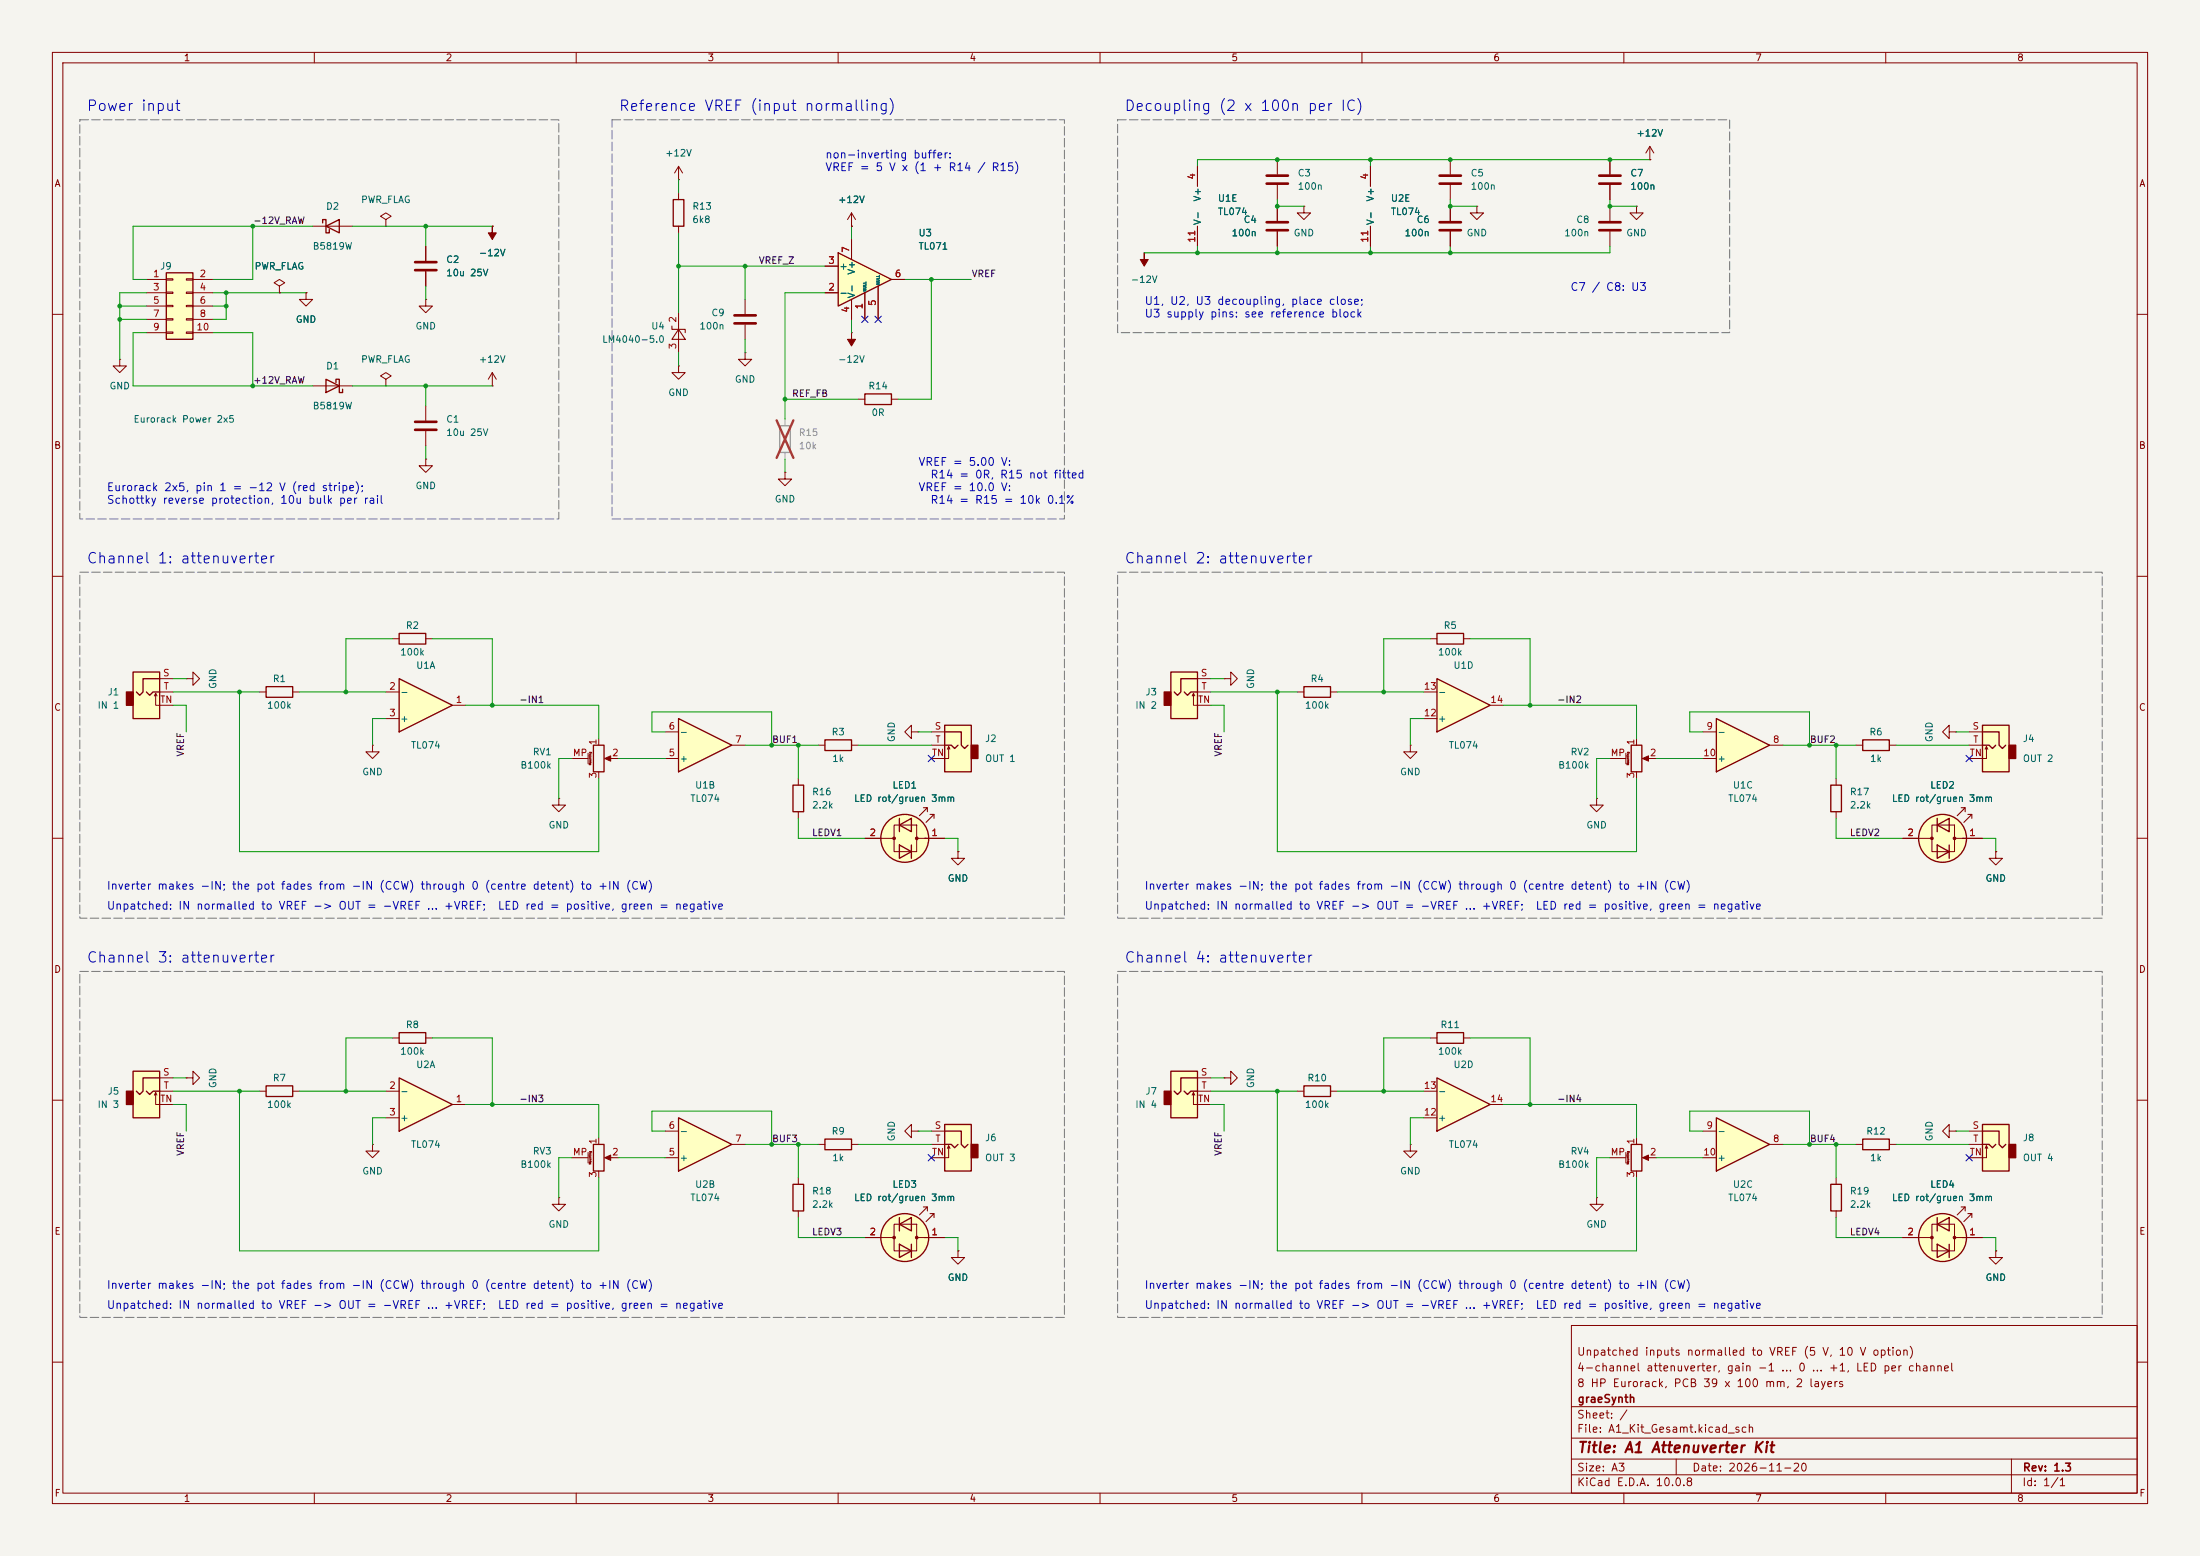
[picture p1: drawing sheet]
<svg xmlns="http://www.w3.org/2000/svg" width="420mm" height="297mm" viewBox="0 0 420 297" stroke-linecap="round" stroke-linejoin="round" font-family="sans-serif">
<path d="M0 0h420v297h-420z" fill="#f5f4ef" stroke="#f5f4ef" stroke-width=".19"/>
<g fill="none" stroke="#840000" stroke-width=".19">
<path d="M10 10h400v277h-400zM12 12h396v273h-396zM60 10v2M110 10v2M160 10v2M210 10v2M260 10v2M310 10v2M360 10v2M10 60h2M408 60h2M10 110h2"/>
<path d="M408 110h2M10 160h2M408 160h2M10 210h2M408 210h2M300 253h108v32h-108zM10 260h2M300 278.5h108M300 274.5h108M300 268.5h108M320 278.5v3M384 278.5v6.5"/>
<path d="M408 260h2M60 285v2M110 285v2M160 285v2M210 285v2M260 285v2M300 281.5h108M310 285v2M360 285v2"/>
</g>
<path d="M129.5 137.2l10.2 5-10.2 5.1z" fill="#ffffc2"/>
<path d="M128.5 38.1h2.1v5.1h-2.1zM129.5 137.2l10.2 5-10.2 5.1z" fill="none" stroke="#840000" stroke-width=".25"/>
<g fill="none" stroke="#840000" stroke-width=".19">
<path d="M129.5 34.3h.1M129.5 31.8v2.5M129.5 36.8v1.3M129.5 31.8l-.7 1.2M129.5 31.8l.8 1.2M129.5 43.2v1.3M142.2 67.3v1.3h1.3l-1.3 1.3-1.2-1.3h1.2M142.2 67.3h.1M127 139.7h2.5M127 144.8h2.5M139.7 142.2h2.5M269.2 218.4v1.3h1.3l-1.3 1.3-1.2-1.3h1.2"/>
<path d="M269.2 218.4h.1"/>
</g>
<path d="M274.3 205.7l10.2 5.1-10.2 5.1z" fill="#ffffc2"/>
<path d="M113.3 142.2h2v5.1h-2zM157.5 217.4h5.1v2.1h-5.1zM274.3 205.7l10.2 5.1-10.2 5.1zM311.4 218.4h2v5.1h-2zM151.4 226.1h2v5h-2z" fill="none" stroke="#840000" stroke-width=".25"/>
<g fill="none" stroke="#840000" stroke-width=".19">
<path d="M243.8 39.4v2.8M248.9 39.4v1.2h1.3l-1.3 1.3-1.3-1.3h1.3M248.9 39.4h.1M243.8 44.2v2.8M35.6 129.5h1.2v-1.2l1.3 1.2-1.3 1.3v-1.3M35.6 129.5h.1M233.7 129.5h1.2v-1.2l1.3 1.2-1.3 1.3v-1.3M233.7 129.5h.1M106.7 152.4v1.3h1.2l-1.2 1.2-1.3-1.2h1.3M106.7 152.4h.1M109.2 144.8h3.1M112.3 143.8v2"/>
<path d="M114.3 141v1.2M114.3 147.3v1.3M115.8 144.8h2.3M156.2 218.4h1.3M162.6 218.4h1.2M271.8 213.4h2.5M271.8 208.3h2.5M284.5 210.8h2.5M310.4 220v2M312.4 217.2v1.2M152.4 224.8v1.3M152.4 231.1v1.3"/>
<path d="M182.9 238.8v1.2h1.2l-1.2 1.3-1.3-1.3h1.3M182.9 238.8h.1M307.3 221h3.1M312.4 223.5v1.3M313.9 221h2.3"/>
</g>
<path d="M241.8 42.4h4.1M241.8 43.9h4.1" fill="none" stroke="#840000" stroke-width=".51"/>
<g fill="#840000" stroke="#840000" stroke-width=".19">
<path d="M115.4 144.8l1.2-.5v1z"/>
<path d="M313.6 221l1.1-.5v1z"/>
</g>
<path d="M25.4 128.3h5.1v8.9h-5.1z" fill="#ffffc2"/>
<path d="M24.1 132.1h1.3v2.5h-1.3z" fill="#840000" stroke="#840000" stroke-width=".25"/>
<path d="M25.4 128.3h5.1v8.9h-5.1zM27.9 132.1l.7 .6 .6-.6h1.3M30.5 129.5h-3.2v2.6l-.6 .6-.7-.6M157.5 141.2h5.1v2.1h-5.1z" fill="none" stroke="#840000" stroke-width=".25"/>
<path d="M29.5 132.8l.2-.5v2.3h3.3M29.7 132.3l.3 .5M30.5 129.5h2.5M30.5 132.1h2.5M174 139.7v-1.3l-1.3 1.3 1.3 1.3v-1.3h1.3M175.3 139.7h.1M156.2 142.2h1.3M162.6 142.2h1.2M304.8 152.4v1.3h1.3l-1.3 1.2-1.3-1.2h1.3M304.8 152.4h.1M304.8 228.6v1.3h1.3l-1.3 1.2-1.3-1.2h1.3M304.8 228.6h.1" fill="none" stroke="#840000" stroke-width=".19"/>
<path d="M327.7 213.4l10.1 5-10.1 5.1z" fill="#ffffc2"/>
<path d="M62.2 72.4l2.6 1.3-2.6 1.2zM64.1 73v-.6h.7v2.5h.6v-.6M327.7 213.4l10.1 5-10.1 5.1zM355.6 217.4h5.1v2.1h-5.1z" fill="none" stroke="#840000" stroke-width=".25"/>
<path d="M22.9 68.6v1.3h1.2l-1.2 1.2-1.3-1.2h1.3M22.9 68.6h.1M59.7 73.7h7.6M325.1 215.9h2.6M337.8 218.4h2.6M354.3 218.4h1.3M360.7 218.4h1.2M372.1 215.9v-1.3l-1.3 1.3 1.3 1.3v-1.3h1.3M373.4 215.9h.1M325.1 221h2.6" fill="none" stroke="#840000" stroke-width=".19"/>
<path d="M25.4 204.5h5.1v8.9h-5.1z" fill="#ffffc2"/>
<path d="M24.1 208.3h1.3v2.5h-1.3z" fill="#840000" stroke="#840000" stroke-width=".25"/>
<path d="M25.4 204.5h5.1v8.9h-5.1zM27.9 208.3l.7 .6 .6-.6h1.3M30.5 205.7h-3.2v2.6l-.6 .6-.7-.6" fill="none" stroke="#840000" stroke-width=".25"/>
<path d="M29.5 209l.2-.5v2.3h3.3M29.7 208.5l.3 .5M30.5 205.7h2.5M30.5 208.3h2.5" fill="none" stroke="#840000" stroke-width=".19"/>
<path d="M76.2 205.7l10.2 5.1-10.2 5.1z" fill="#ffffc2"/>
<path d="M76.2 197.1h5.1v2h-5.1zM76.2 205.7l10.2 5.1-10.2 5.1zM349.5 226.1h2v5h-2z" fill="none" stroke="#840000" stroke-width=".25"/>
<path d="M74.9 198.1h1.3M81.3 198.1h1.2M73.7 208.3h2.5M73.7 213.4h2.5M86.4 210.8h2.5M350.5 224.8v1.3M350.5 231.1v1.3" fill="none" stroke="#840000" stroke-width=".19"/>
<circle cx="172.7" cy="236.2" r="4.6" fill="#ffffc2"/>
<path d="M58.4 55.9v1.3h1.3l-1.3 1.2-1.3-1.2h1.3M58.4 55.9h.1M59.7 43.2h7.6M73.7 41.9l1-.6-1-.7-1.1 .7 1.1 .6v1.3M73.7 43.2h.1M81.3 47v2.8M81.3 51.8v2.8M94 43.2h.1M165.1 236.2h5.6M170.7 233.7h4.3v5.1h-4.3zM176.5 236.2h3.8" fill="none" stroke="#840000" stroke-width=".19"/>
<g fill="#840000" stroke="#840000" stroke-width=".19">
<path d="M175 236.2h1.8z"/>
<path d="M94 43.2v1.3h.7l-.7 1.2-.8-1.2h.8z"/>
<circle cx="170.7" cy="236.2" r=".25"/>
<circle cx="175" cy="236.2" r=".25"/>
</g>
<g fill="none" stroke="#840000" stroke-width=".25">
<path d="M61.6 42.5v-.6h.6v2.6h.7v-.7M62.2 43.2l2.6-1.3v2.6zM171.7 237.5l2.3 1.3-2.3 1.2zM171.7 233.7l2.3-1.3v2.5zM171.7 232.4v2.5M174 237.5v2.5"/>
<circle cx="172.7" cy="236.2" r="4.6"/>
</g>
<path d="M176.3 230.4h.7l-1.5 1.5M177 230.4v.7M177.5 231.6h.8l-1.5 1.6M178.3 231.6v.8" fill="none" stroke="#840000" stroke-width=".2"/>
<path d="M79.2 51.6h4.1M79.2 50h4.1" fill="none" stroke="#840000" stroke-width=".51"/>
<path d="M31.7 52.1h5.1v12.7h-5.1z" fill="#ffffc2"/>
<path d="M31.7 52.1h5.1v12.7h-5.1z" fill="none" stroke="#840000" stroke-width=".25"/>
<g fill="none" stroke="#840000" stroke-width=".19">
<path d="M281.9 39.4v1.2h1.3l-1.3 1.3-1.2-1.3h1.2M281.9 39.4h.1M27.9 53.3h3.8M27.9 55.9h3.8M27.9 58.4h3.8M31.7 53.2h1.3v.3h-1.3zM31.7 55.8h1.3v.2h-1.3zM31.7 58.3h1.3v.2h-1.3zM35.6 53.2h1.2v.3h-1.2zM35.6 55.8h1.2v.2h-1.2zM35.6 58.3h1.2v.2h-1.2zM36.8 53.3h3.8"/>
<path d="M36.8 55.9h3.8M36.8 58.4h3.8M53.3 54.6l1.1-.6-1.1-.7-1 .7 1 .6v1.3M53.3 55.9h.1M81.3 57.2v1.2h1.2l-1.2 1.3-1.3-1.3h1.3M81.3 57.2h.1M27.9 61h3.8M27.9 63.5h3.8M31.7 60.8h1.3v.3h-1.3zM31.7 63.4h1.3v.2h-1.3zM35.6 60.8h1.2v.3h-1.2zM35.6 63.4h1.2v.2h-1.2z"/>
<path d="M36.8 61h3.8M36.8 63.5h3.8M73.7 72.4l1-.6-1-.7-1.1 .7 1.1 .6v1.3M73.7 73.7h.1M81.3 77.5v2.8M94 73.7h.1M94 71.1l-.8 1.3M94 71.1l.7 1.3M94 71.1v2.6M81.3 87.6v1.3h1.2l-1.2 1.3-1.3-1.3h1.3M81.3 87.6h.1M81.3 82.3v2.8"/>
<path d="M269.2 142.2v1.3h1.3l-1.3 1.3-1.2-1.3h1.2M269.2 142.2h.1"/>
</g>
<path d="M79.2 80.5h4.1M79.2 82h4.1" fill="none" stroke="#840000" stroke-width=".51"/>
<path d="M180.3 138.4h5.1v8.9h-5.1z" fill="#ffffc2"/>
<path d="M185.4 142.2h1.3v2.6h-1.3z" fill="#840000" stroke="#840000" stroke-width=".25"/>
<path d="M180.3 138.4h5.1v8.9h-5.1zM180.3 139.7h3.2v2.5l.6 .7 .7-.7M180.3 142.2h1.3l.6 .7 .7-.7" fill="none" stroke="#840000" stroke-width=".25"/>
<path d="M276.9 30.5v2.8M276.9 35.3v2.8M276.9 39.4v2.8M312.4 39.4v1.2h1.3l-1.3 1.3-1.3-1.3h1.3M312.4 39.4h.1M276.9 44.2v2.8M177.8 139.7h2.5M177.8 142.2h2.5M181.1 142.5l-.3 .5M181.4 143l-.3-.5v2.3h-3.3" fill="none" stroke="#840000" stroke-width=".19"/>
<path d="M274.8 33.5h4.1M274.8 35.1h4.1M274.8 42.4h4.1M274.8 43.9h4.1" fill="none" stroke="#840000" stroke-width=".51"/>
<path d="M180.3 214.6h5.1v8.9h-5.1z" fill="#ffffc2"/>
<path d="M185.4 218.4h1.3v2.6h-1.3z" fill="#840000" stroke="#840000" stroke-width=".25"/>
<path d="M180.3 214.6h5.1v8.9h-5.1zM180.3 218.4h1.3l.6 .7 .7-.7M180.3 215.9h3.2v2.5l.6 .7 .7-.7" fill="none" stroke="#840000" stroke-width=".25"/>
<g fill="none" stroke="#840000" stroke-width=".19">
<path d="M307.3 30.5v2.8M307.3 35.3v2.8M315 30.5h.1M315 27.9l-.8 1.3M315 27.9l.7 1.3M315 27.9v2.6M182.9 162.6v1.2h1.2l-1.2 1.3-1.3-1.3h1.3M182.9 162.6h.1M174 215.9v-1.3l-1.3 1.3 1.3 1.3v-1.3h1.3M175.3 215.9h.1M177.8 215.9h2.5M177.8 218.4h2.5"/>
<path d="M181.1 218.7l-.3 .5M181.4 219.2l-.3-.5v2.3h-3.3M106.7 228.6v1.3h1.2l-1.2 1.2-1.3-1.2h1.3M106.7 228.6h.1"/>
</g>
<path d="M305.3 33.5h4.1M305.3 35.1h4.1" fill="none" stroke="#840000" stroke-width=".51"/>
<circle cx="172.7" cy="160" r="4.6" fill="#ffffc2"/>
<path d="M307.3 39.4v2.8M218.4 48.3h.1M307.3 44.2v2.8M170.7 157.5h4.3v5.1h-4.3zM165.1 160h5.6M176.5 160h3.8" fill="none" stroke="#840000" stroke-width=".19"/>
<g fill="#840000" stroke="#840000" stroke-width=".19">
<path d="M175 160h1.8z"/>
<path d="M218.4 48.3v1.2h.8l-.8 1.3-.7-1.3h.7z"/>
<circle cx="170.7" cy="160" r=".25"/>
<circle cx="175" cy="160" r=".25"/>
</g>
<g fill="none" stroke="#840000" stroke-width=".25">
<path d="M171.7 157.5l2.3-1.3v2.6zM171.7 156.2v2.6M171.7 161.3l2.3 1.3-2.3 1.2zM174 161.3v2.5"/>
<circle cx="172.7" cy="160" r="4.6"/>
</g>
<path d="M176.3 154.2h.7l-1.5 1.5M177 154.2v.7M177.5 155.4h.8l-1.5 1.6M178.3 155.4v.8" fill="none" stroke="#840000" stroke-width=".2"/>
<path d="M305.3 42.4h4.1M305.3 43.9h4.1" fill="none" stroke="#840000" stroke-width=".51"/>
<path d="M76.2 129.5l10.2 5.1-10.2 5.1z" fill="#ffffc2"/>
<path d="M50.8 131.1h5.1v2h-5.1zM76.2 129.5l10.2 5.1-10.2 5.1zM151.4 149.9h2v5h-2zM113.3 218.4h2v5.1h-2z" fill="none" stroke="#840000" stroke-width=".25"/>
<g fill="none" stroke="#840000" stroke-width=".19">
<path d="M149.9 90.2v1.2h1.2l-1.2 1.3-1.3-1.3h1.3M149.9 90.2h.1M49.5 132.1h1.3M55.9 132.1h1.2M73.7 132.1h2.5M73.7 137.2h2.5M86.4 134.6h2.5M71.1 142.2v1.3h1.3l-1.3 1.3-1.3-1.3h1.3M71.1 142.2h.1M152.4 148.6v1.3M152.4 154.9v1.3M112.3 220v2"/>
<path d="M114.3 217.2v1.2M109.2 221h3.1M114.3 223.5v1.3M115.8 221h2.3"/>
</g>
<path d="M115.4 221l1.2-.5v1z" fill="#840000" stroke="#840000" stroke-width=".19"/>
<path d="M129.5 213.4l10.2 5-10.2 5.1z" fill="#ffffc2"/>
<path d="M76.2 120.9h5.1v2h-5.1zM129.5 213.4l10.2 5-10.2 5.1z" fill="none" stroke="#840000" stroke-width=".25"/>
<path d="M243.8 30.5v2.8M243.8 35.3v2.8M261.6 31.8v3.8M261.6 43.2v3.8M74.9 121.9h1.3M81.3 121.9h1.2M35.6 205.7h1.2v-1.2l1.3 1.2-1.3 1.3v-1.3M35.6 205.7h.1M127 215.9h2.5M139.7 218.4h2.5M127 221h2.5" fill="none" stroke="#840000" stroke-width=".19"/>
<path d="M241.8 33.5h4.1M241.8 35.1h4.1" fill="none" stroke="#840000" stroke-width=".51"/>
<path d="M160 48.3l10.2 5-10.2 5.1z" fill="#ffffc2"/>
<path d="M160 48.3l10.2 5-10.2 5.1zM165.1 75.2h5.1v2h-5.1zM311.4 142.2h2v5.1h-2zM50.8 207.3h5.1v2h-5.1z" fill="none" stroke="#840000" stroke-width=".25"/>
<g fill="none" stroke="#840000" stroke-width=".19">
<path d="M228.6 31.8v3.8M129.5 59.7v7.6M142.2 57.2v2.7M157.5 55.9h2.5M157.5 50.8h2.5M162.6 43.2h.1M162.6 40.6v2.6M162.6 45.7v3.8M162.6 57.2v3.8M162.6 40.6l-.8 1.3M162.6 40.6l.7 1.3M165.1 55.9v5.1"/>
<path d="M167.6 54.6v6.4M170.2 53.3h2.5M228.6 43.2v3.8M129.5 69.9v1.2h1.3l-1.3 1.3-1.2-1.3h1.2M129.5 69.9h.1M142.2 62v2.8M162.6 63.5h.1M163.8 76.2h1.3M170.2 76.2h1.2M307.3 144.8h3.1M310.4 143.8v2M312.4 141v1.2"/>
<path d="M312.4 147.3v1.3M313.9 144.8h2.3M49.5 208.3h1.3M55.9 208.3h1.2M71.1 218.4v1.3h1.3l-1.3 1.3-1.3-1.3h1.3M71.1 218.4h.1"/>
</g>
<path d="M148.8 81.3h2.1v5.1h-2.1z" fill="none" stroke="#9c9b98" stroke-width=".25"/>
<path d="M149.9 80v1.3M149.9 86.4v1.2" fill="none" stroke="#9c9b98" stroke-width=".19"/>
<path d="M148.3 80.2l3.2 7.2M151.5 80.2l-3.2 7.2" fill="none" stroke="#e12e31" stroke-width=".46"/>
<g fill="#840000" stroke="#840000" stroke-width=".19">
<path d="M162.6 63.5v1.3h.7l-.7 1.2-.8-1.2h.8z"/>
<path d="M313.6 144.8l1.1-.5v1z"/>
</g>
<path d="M140.2 60.2h4.1M140.2 61.7h4.1" fill="none" stroke="#840000" stroke-width=".51"/>
<path d="M128.3 62.2v.7h2.5v.6M129.5 62.9l1.3 1.9h-2.5z" fill="none" stroke="#840000" stroke-width=".2"/>
<path d="M378.5 214.6h5v8.9h-5z" fill="#ffffc2"/>
<path d="M383.5 218.4h1.3v2.6h-1.3z" fill="#840000" stroke="#840000" stroke-width=".25"/>
<path d="M355.6 141.2h5.1v2.1h-5.1zM378.5 214.6h5v8.9h-5zM378.5 218.4h1.2l.7 .7 .6-.7M378.5 215.9h3.1v2.5l.7 .7 .6-.7" fill="none" stroke="#840000" stroke-width=".25"/>
<path d="M372.1 139.7v-1.3l-1.3 1.3 1.3 1.3v-1.3h1.3M373.4 139.7h.1M354.3 142.2h1.3M360.7 142.2h1.2M375.9 215.9h2.6M375.9 218.4h2.6M379.2 218.7l-.2 .5M379.5 219.2l-.3-.5v2.3h-3.3" fill="none" stroke="#840000" stroke-width=".19"/>
<path d="M327.7 137.2l10.1 5-10.1 5.1z" fill="#ffffc2"/>
<path d="M327.7 137.2l10.1 5-10.1 5.1zM349.5 149.9h2v5h-2zM274.3 197.1h5.1v2h-5.1z" fill="none" stroke="#840000" stroke-width=".25"/>
<path d="M325.1 139.7h2.6M325.1 144.8h2.6M337.8 142.2h2.6M350.5 148.6v1.3M350.5 154.9v1.3M273 198.1h1.3M279.4 198.1h1.3M233.7 205.7h1.2v-1.2l1.3 1.2-1.3 1.3v-1.3M233.7 205.7h.1" fill="none" stroke="#840000" stroke-width=".19"/>
<path d="M223.5 128.3h5.1v8.9h-5.1z" fill="#ffffc2"/>
<path d="M222.2 132.1h1.3v2.5h-1.3z" fill="#840000" stroke="#840000" stroke-width=".25"/>
<path d="M223.5 128.3h5.1v8.9h-5.1zM226.1 132.1l.6 .6 .6-.6h1.3M228.6 129.5h-3.2v2.6l-.6 .6-.6-.6M248.9 131.1h5.1v2h-5.1z" fill="none" stroke="#840000" stroke-width=".25"/>
<path d="M227.6 132.8l.2-.5v2.3h3.3M227.8 132.3l.3 .5M228.6 129.5h2.5M228.6 132.1h2.5M247.6 132.1h1.3M254 132.1h1.3" fill="none" stroke="#840000" stroke-width=".19"/>
<path d="M274.3 129.5l10.2 5.1-10.2 5.1z" fill="#ffffc2"/>
<path d="M274.3 120.9h5.1v2h-5.1zM274.3 129.5l10.2 5.1-10.2 5.1z" fill="none" stroke="#840000" stroke-width=".25"/>
<path d="M271.8 137.2h2.5M271.8 132.1h2.5M273 121.9h1.3M279.4 121.9h1.3M284.5 134.6h2.5M381 162.6v1.2h1.3l-1.3 1.3-1.3-1.3h1.3M381 162.6h.1" fill="none" stroke="#840000" stroke-width=".19"/>
<path d="M223.5 204.5h5.1v8.9h-5.1z" fill="#ffffc2"/>
<path d="M222.2 208.3h1.3v2.5h-1.3z" fill="#840000" stroke="#840000" stroke-width=".25"/>
<path d="M223.5 204.5h5.1v8.9h-5.1zM226.1 208.3l.6 .6 .6-.6h1.3M228.6 205.7h-3.2v2.6l-.6 .6-.6-.6" fill="none" stroke="#840000" stroke-width=".25"/>
<path d="M227.6 209l.2-.5v2.3h3.3M227.8 208.5l.3 .5M228.6 205.7h2.5M228.6 208.3h2.5" fill="none" stroke="#840000" stroke-width=".19"/>
<circle cx="370.8" cy="236.2" r="4.6" fill="#ffffc2"/>
<path d="M363.2 236.2h5.6M368.8 233.7h4.3v5.1h-4.3zM374.6 236.2h3.9" fill="none" stroke="#840000" stroke-width=".19"/>
<g fill="#840000" stroke="#840000" stroke-width=".19">
<path d="M373.1 236.2h1.8z"/>
<circle cx="368.8" cy="236.2" r=".25"/>
<circle cx="373.1" cy="236.2" r=".25"/>
</g>
<g fill="none" stroke="#840000" stroke-width=".25">
<path d="M369.8 237.5l2.3 1.3-2.3 1.2zM369.8 233.7l2.3-1.3v2.5zM369.8 232.4v2.5M372.1 237.5v2.5"/>
<circle cx="370.8" cy="236.2" r="4.6"/>
</g>
<path d="M374.4 230.4h.8l-1.6 1.5M375.2 230.4v.7M375.7 231.6h.7l-1.5 1.6M376.4 231.6v.8" fill="none" stroke="#840000" stroke-width=".2"/>
<path d="M378.5 138.4h5v8.9h-5z" fill="#ffffc2"/>
<path d="M383.5 142.2h1.3v2.6h-1.3z" fill="#840000" stroke="#840000" stroke-width=".25"/>
<path d="M378.5 138.4h5v8.9h-5zM378.5 139.7h3.1v2.5l.7 .7 .6-.7M378.5 142.2h1.2l.7 .7 .6-.7" fill="none" stroke="#840000" stroke-width=".25"/>
<path d="M375.9 139.7h2.6M375.9 142.2h2.6M379.2 142.5l-.2 .5M379.5 143l-.3-.5v2.3h-3.3" fill="none" stroke="#840000" stroke-width=".19"/>
<circle cx="370.8" cy="160" r="4.6" fill="#ffffc2"/>
<g fill="none" stroke="#840000" stroke-width=".19">
<path d="M228.6 31.8v3.8M243.8 39.4v2.8M261.6 31.8v3.8M276.9 39.4v2.8M307.3 30.5v2.8M307.3 35.3v2.8M315 30.5h.1M53.3 55.9h.1M58.4 55.9h.1M81.3 47v2.8M81.3 51.8v2.8M94 43.2h.1"/>
<path d="M157.5 55.9h2.5M157.5 50.8h2.5M162.6 43.2h.1M162.6 45.7v3.8M162.6 57.2v3.8M165.1 55.9v5.1M167.6 54.6v6.4M170.2 53.3h2.5M228.6 43.2v3.8M243.8 44.2v2.8M261.6 43.2v3.8M276.9 44.2v2.8"/>
<path d="M368.8 157.5h4.3v5.1h-4.3zM165.1 160h3M176.5 160h3.8M182.9 162.6h.1M363.2 160h5.6M374.6 160h3.9M381 162.6h.1M247.6 208.3h1.3M254 208.3h1.3M165.1 236.2h3M176.5 236.2h3.8M182.9 238.8h.1"/>
<path d="M363.2 236.2h3.1M374.6 236.2h3.9M381 238.8v1.2h1.3l-1.3 1.3-1.3-1.3h1.3M381 238.8h.1"/>
</g>
<g fill="#840000" stroke="#840000" stroke-width=".19">
<path d="M373.1 160h1.8z"/>
<circle cx="368.8" cy="160" r=".25"/>
<circle cx="373.1" cy="160" r=".25"/>
</g>
<g fill="none" stroke="#840000" stroke-width=".25">
<path d="M369.8 157.5l2.3-1.3v2.6zM369.8 156.2v2.6M369.8 161.3l2.3 1.3-2.3 1.2zM372.1 161.3v2.5M248.9 207.3h5.1v2h-5.1z"/>
<circle cx="370.8" cy="160" r="4.6"/>
</g>
<path d="M374.4 154.2h.8l-1.6 1.5M375.2 154.2v.7M375.7 155.4h.7l-1.5 1.6M376.4 155.4v.8" fill="none" stroke="#840000" stroke-width=".2"/>
<g fill="none" stroke="#009600" stroke-width=".19">
<path d="M129.5 34.3v2.5M243.8 38.1v1.3h5.1M261.6 30.5v1.3M276.9 38.1v1.3h5M307.3 38.1v1.3h5.1M315 30.5h-86.4v1.3M22.9 58.4h5M27.9 55.9h-5v12.7M40.6 55.9h17.8M40.6 58.4h2.6M43.2 55.9v5.1h-2.6M48.3 43.2v10.1h-7.7"/>
<path d="M59.7 43.2h-34.3v10.1h2.5M67.3 43.2h26.7M81.3 43.2v3.8M81.3 54.6v2.6M129.5 44.5v15.2M129.5 50.8h28M142.2 50.8v6.4M157.5 55.9h-7.6v24.1M162.6 43.2v2.5M172.7 53.3h12.7M177.8 53.3v22.9h-6.4M228.6 47v1.3"/>
<path d="M243.8 47v1.3M261.6 47v1.3M276.9 47v1.3M307.3 47v1.3h-88.9M22.9 61h5M27.9 63.5h-2.5v10.2h34.3M40.6 63.5h7.7v10.2M67.3 73.7h26.7M81.3 73.7v3.8M129.5 67.3v2.6M142.2 64.8v2.5M149.9 76.2h13.9"/>
<path d="M162.6 61v2.5M81.3 85.1v2.5M149.9 87.6v2.6M33 132.1h16.5M33 134.6h2.6v5.1M33 129.5h2.6M45.7 132.1v30.5h68.6v-14M57.1 132.1h16.6M73.7 137.2h-2.6v5M74.9 121.9h-8.9v10.2M82.5 121.9h11.5v12.7M88.9 134.6h25.4v6.4"/>
<path d="M127 139.7h-2.5v-3.8h22.8v6.3M175.3 139.7h2.5M231.1 132.1h16.5M231.1 134.6h2.6v5.1M231.1 129.5h2.6M243.8 132.1v30.5h68.6v-14M255.3 132.1h16.5M271.8 137.2h-2.6v5M273 121.9h-8.8v10.2M280.7 121.9h11.4v12.7M287 134.6h25.4v6.4M325.1 139.7h-2.5v-3.8h22.8v6.3"/>
<path d="M373.4 139.7h2.5M109.2 144.8h-2.5v7.6M118.1 144.8h8.9M142.2 142.2h14M152.4 142.2v6.4M152.4 156.2v3.8h12.7M163.8 142.2h14M307.3 144.8h-2.5v7.6M316.2 144.8h8.9M340.4 142.2h13.9M350.5 156.2v3.8h12.7M350.5 142.2v6.4"/>
<path d="M361.9 142.2h14M180.3 160h2.6v2.6M378.5 160h2.5v2.6M74.9 198.1h-8.9v10.2M82.5 198.1h11.5v12.7M273 198.1h-8.8v10.2M280.7 198.1h11.4v12.7M33 210.8h2.6v5.1M33 205.7h2.6M33 208.3h16.5M45.7 208.3v30.5h68.6v-14M57.1 208.3h16.6"/>
<path d="M73.7 213.4h-2.6v5M88.9 210.8h25.4v6.4M127 215.9h-2.5v-3.8h22.8v6.3M142.2 218.4h14M152.4 218.4v6.4M163.8 218.4h14M175.3 215.9h2.5M231.1 210.8h2.6v5.1M231.1 205.7h2.6M231.1 208.3h16.5M243.8 208.3v30.5h68.6v-14M255.3 208.3h16.5"/>
<path d="M271.8 213.4h-2.6v5M287 210.8h25.4v6.4M325.1 215.9h-2.5v-3.8h22.8v6.3M340.4 218.4h13.9M350.5 218.4v6.4M361.9 218.4h14M373.4 215.9h2.5M109.2 221h-2.5v7.6M118.1 221h8.9M152.4 232.4v3.8h12.7M180.3 236.2h2.6v2.6M307.3 221h-2.5v7.6"/>
<path d="M316.2 221h8.9M350.5 232.4v3.8h12.7M378.5 236.2h2.5v2.6"/>
</g>
<path d="M164.5 60.4l1.2 1.2M165.7 60.4l-1.2 1.2M167 60.4l1.2 1.2M168.2 60.4l-1.2 1.2M177.2 144.2l1.2 1.2M178.4 144.2l-1.2 1.2M375.3 144.2l1.2 1.2M376.5 144.2l-1.2 1.2M177.2 220.4l1.2 1.2M178.4 220.4l-1.2 1.2M375.3 220.4l1.2 1.2M376.5 220.4l-1.2 1.2" fill="none" stroke="#000084" stroke-width=".19"/>
<path d="M15.2 22.9h91.5v76.2h-91.5zM116.8 22.9h86.4v76.2h-86.4zM213.4 22.9h116.8v40.6h-116.8zM15.2 109.2h188v66.1h-188zM213.4 109.2h187.9v66.1h-187.9zM15.2 185.4h188v66.1h-188zM213.4 185.4h187.9v66.1h-187.9z" fill="none" stroke="#787878" stroke-width=".19" stroke-dasharray="1.6 .6"/>
<g fill="#009600">
<circle cx="43.2" cy="55.9" r=".46"/>
<circle cx="43.2" cy="58.4" r=".46"/>
<circle cx="48.3" cy="43.2" r=".46"/>
<circle cx="22.9" cy="58.4" r=".46"/>
<circle cx="22.9" cy="61" r=".46"/>
<circle cx="48.3" cy="73.7" r=".46"/>
<circle cx="81.3" cy="43.2" r=".46"/>
<circle cx="81.3" cy="73.7" r=".46"/>
<circle cx="94" cy="134.6" r=".46"/>
<circle cx="177.8" cy="53.3" r=".46"/>
<circle cx="149.9" cy="76.2" r=".46"/>
<circle cx="142.2" cy="50.8" r=".46"/>
<circle cx="129.5" cy="50.8" r=".46"/>
<circle cx="66" cy="132.1" r=".46"/>
<circle cx="45.7" cy="208.3" r=".46"/>
<circle cx="66" cy="208.3" r=".46"/>
<circle cx="45.7" cy="132.1" r=".46"/>
<circle cx="147.3" cy="142.2" r=".46"/>
<circle cx="152.4" cy="142.2" r=".46"/>
<circle cx="152.4" cy="218.4" r=".46"/>
<circle cx="94" cy="210.8" r=".46"/>
<circle cx="147.3" cy="218.4" r=".46"/>
<circle cx="243.8" cy="132.1" r=".46"/>
<circle cx="264.2" cy="132.1" r=".46"/>
<circle cx="228.6" cy="48.3" r=".46"/>
<circle cx="243.8" cy="48.3" r=".46"/>
<circle cx="243.8" cy="30.5" r=".46"/>
<circle cx="243.8" cy="39.4" r=".46"/>
<circle cx="350.5" cy="142.2" r=".46"/>
<circle cx="292.1" cy="134.6" r=".46"/>
<circle cx="345.4" cy="142.2" r=".46"/>
<circle cx="264.2" cy="208.3" r=".46"/>
<circle cx="243.8" cy="208.3" r=".46"/>
<circle cx="345.4" cy="218.4" r=".46"/>
<circle cx="350.5" cy="218.4" r=".46"/>
<circle cx="292.1" cy="210.8" r=".46"/>
<circle cx="276.9" cy="48.3" r=".46"/>
<circle cx="261.6" cy="30.5" r=".46"/>
<circle cx="261.6" cy="48.3" r=".46"/>
<circle cx="276.9" cy="30.5" r=".46"/>
<circle cx="276.9" cy="39.4" r=".46"/>
<circle cx="307.3" cy="30.5" r=".46"/>
<circle cx="307.3" cy="39.4" r=".46"/>
</g>
<g font-size="2" fill="#0000c2">
<text x="16.4" y="21.7">Power input</text>
<text x="118" y="21.7">Reference VREF (input normalling)</text>
<text x="214.5" y="21.7">Decoupling (2 x 100n per IC)</text>
<text x="16.4" y="108.1">Channel 1: attenuverter</text>
<text x="214.5" y="108.1">Channel 2: attenuverter</text>
<text x="16.4" y="184.3">Channel 3: attenuverter</text>
<text x="214.5" y="184.3">Channel 4: attenuverter</text>
</g>
<text font-size="2" fill="#840000" x="301" y="277.8">Title: A1 Attenuverter Kit</text>
<g font-size="1.5" fill="#0000c2">
<text x="157.4" y="30.6">non-inverting buffer:</text>
<text x="157.4" y="33">VREF = 5 V x (1 + R14 / R15)</text>
<text x="218.4" y="58.6">U1, U2, U3 decoupling, place close;</text>
<text x="299.7" y="55.9">C7 / C8: U3</text>
<text x="218.4" y="61">U3 supply pins: see reference block</text>
<text x="175.2" y="89.3">VREF = 5.00 V:</text>
<text x="20.3" y="94.1">Eurorack 2x5, pin 1 = -12 V (red stripe);</text>
<text x="175.2" y="94.1">VREF = 10.0 V:</text>
<text x="177.5" y="91.7">R14 = 0R, R15 not fitted</text>
<text x="20.3" y="96.5">Schottky reverse protection, 10u bulk per rail</text>
<text x="177.5" y="96.5">R14 = R15 = 10k 0.1%</text>
<text x="20.3" y="170.2">Inverter makes -IN; the pot fades from -IN (CCW) through 0 (centre detent) to +IN (CW)</text>
<text x="218.4" y="170.2">Inverter makes -IN; the pot fades from -IN (CCW) through 0 (centre detent) to +IN (CW)</text>
<text x="20.3" y="174">Unpatched: IN normalled to VREF -&gt; OUT = -VREF ... +VREF;</text>
<text x="94.9" y="174">LED red = positive, green = negative</text>
<text x="218.4" y="174">Unpatched: IN normalled to VREF -&gt; OUT = -VREF ... +VREF;</text>
<text x="293" y="174">LED red = positive, green = negative</text>
<text x="20.3" y="250.2">Unpatched: IN normalled to VREF -&gt; OUT = -VREF ... +VREF;</text>
<text x="20.3" y="246.4">Inverter makes -IN; the pot fades from -IN (CCW) through 0 (centre detent) to +IN (CW)</text>
<text x="94.9" y="250.2">LED red = positive, green = negative</text>
<text x="218.4" y="250.2">Unpatched: IN normalled to VREF -&gt; OUT = -VREF ... +VREF;</text>
<text x="218.4" y="246.4">Inverter makes -IN; the pot fades from -IN (CCW) through 0 (centre detent) to +IN (CW)</text>
<text x="293" y="250.2">LED red = positive, green = negative</text>
</g>
<g font-size="1.5" fill="#840000">
<text x="300.9" y="262.1">4-channel attenuverter, gain -1 ... 0 ... +1, LED per channel</text>
<text x="300.9" y="259.1">Unpatched inputs normalled to VREF (5 V, 10 V option)</text>
<text x="300.9" y="265.1">8 HP Eurorack, PCB 39 x 100 mm, 2 layers</text>
<text x="301" y="268.1">graeSynth</text>
<text x="300.9" y="273.8">File: A1_Kit_Gesamt.kicad_sch</text>
<text x="300.9" y="271.1">Sheet: /</text>
<text x="300.9" y="281.2">Size: A3</text>
<text x="322.9" y="281.2">Date: 2026-11-20</text>
<text x="386" y="281.2">Rev: 1.3</text>
<text x="300.9" y="284">KiCad E.D.A. 10.0.8</text>
<text x="385.9" y="284">Id: 1/1</text>
</g>
<g font-size="1.3" fill="#840000">
<text x="35" y="12">1</text>
<text x="85" y="12">2</text>
<text x="135" y="12">3</text>
<text x="185" y="12">4</text>
<text x="235" y="12">5</text>
<text x="285" y="12">6</text>
<text x="335" y="12">7</text>
<text x="385" y="12">8</text>
<text x="10.3" y="36">A</text>
<text x="408.3" y="36">A</text>
<text x="10.2" y="86">B</text>
<text x="408.2" y="86">B</text>
<text x="10.2" y="136">C</text>
<text x="408.2" y="136">C</text>
<text x="10.2" y="186">D</text>
<text x="408.2" y="186">D</text>
<text x="10.3" y="236">E</text>
<text x="408.3" y="236">E</text>
<text x="10.3" y="286">F</text>
<text x="35" y="287">1</text>
<text x="85" y="287">2</text>
<text x="135" y="287">3</text>
<text x="185" y="287">4</text>
<text x="235" y="287">5</text>
<text x="285" y="287">6</text>
<text x="335" y="287">7</text>
<text x="385" y="287">8</text>
<text x="408.3" y="286">F</text>
</g>
<g font-size="1.3" fill="#006464">
<text x="312.3" y="26.4">+12V</text>
<text x="126.9" y="30.2">+12V</text>
<text x="247.6" y="34">C3</text>
<text x="280.7" y="34">C5</text>
<text x="311.1" y="34">C7</text>
<text x="62.1" y="40.3">D2</text>
<text x="68.8" y="39.1">PWR_FLAG</text>
<text x="132.1" y="40.3">R13</text>
<text x="159.9" y="39.1">+12V</text>
<text x="229.6" y="38.6" transform="rotate(-90 229.6 38.6)">V+</text>
<text x="232.4" y="38.8">U1E</text>
<text x="232.4" y="41.4">TL074</text>
<text x="247.6" y="36.5">100n</text>
<text x="262.6" y="38.6" transform="rotate(-90 262.6 38.6)">V+</text>
<text x="265.4" y="38.8">U2E</text>
<text x="265.4" y="41.4">TL074</text>
<text x="280.7" y="36.5">100n</text>
<text x="311.1" y="36.5">100n</text>
<text x="59.6" y="48">B5819W</text>
<text x="132.1" y="42.9">6k8</text>
<text x="175.2" y="45.4">U3</text>
<text x="175.2" y="48">TL071</text>
<text x="229.6" y="43.1" transform="rotate(-90 229.6 43.1)">V-</text>
<text x="235" y="45.4">100n</text>
<text x="237.3" y="42.9">C4</text>
<text x="246.9" y="45.4">GND</text>
<text x="262.6" y="43.1" transform="rotate(-90 262.6 43.1)">V-</text>
<text x="268" y="45.4">100n</text>
<text x="270.3" y="42.9">C6</text>
<text x="279.9" y="45.4">GND</text>
<text x="298.5" y="45.4">100n</text>
<text x="300.8" y="42.9">C8</text>
<text x="310.4" y="45.4">GND</text>
<text x="30.5" y="51.8">J9</text>
<text x="48.5" y="51.8">PWR_FLAG</text>
<text x="85.1" y="50.5">C2</text>
<text x="85.1" y="53">10u 25V</text>
<text x="91.3" y="49.2">-12V</text>
<text x="160.1" y="51.8">+</text>
<text x="163.5" y="52.5" transform="rotate(-90 163.5 52.5)">V+</text>
<text x="160.1" y="56.8">-</text>
<text x="163.5" y="57" transform="rotate(-90 163.5 57)">V-</text>
<text x="215.8" y="54.3">-12V</text>
<text x="56.4" y="61.9">GND</text>
<text x="79.2" y="63.2">GND</text>
<text x="114.8" y="65.7">LM4040-5.0</text>
<text x="124.2" y="63.2">U4</text>
<text x="133.4" y="63.2">100n</text>
<text x="135.7" y="60.7">C9</text>
<text x="62.1" y="70.8">D1</text>
<text x="68.8" y="69.5">PWR_FLAG</text>
<text x="91.3" y="69.5">+12V</text>
<text x="159.9" y="69.5">-12V</text>
<text x="20.8" y="74.6">GND</text>
<text x="127.5" y="75.9">GND</text>
<text x="140.2" y="73.4">GND</text>
<text x="165.7" y="74.6">R14</text>
<text x="25.4" y="81">Eurorack Power 2x5</text>
<text x="59.6" y="78.4">B5819W</text>
<text x="85.1" y="81">C1</text>
<text x="85.1" y="83.5">10u 25V</text>
<text x="166.3" y="79.7">0R</text>
<text x="79.2" y="93.7">GND</text>
<text x="147.8" y="96.2">GND</text>
<text x="76.3" y="125.4">100k</text>
<text x="77.4" y="120.3">R2</text>
<text x="274.4" y="125.4">100k</text>
<text x="275.5" y="120.3">R5</text>
<text x="41.6" y="131.6" transform="rotate(-90 41.6 131.6)">GND</text>
<text x="52" y="130.5">R1</text>
<text x="79.3" y="128">U1A</text>
<text x="239.7" y="131.6" transform="rotate(-90 239.7 131.6)">GND</text>
<text x="250.1" y="130.5">R4</text>
<text x="277.4" y="128">U1D</text>
<text x="18.5" y="135.6">IN 1</text>
<text x="20.4" y="133">J1</text>
<text x="50.9" y="135.6">100k</text>
<text x="76.3" y="133">-</text>
<text x="216.6" y="135.6">IN 2</text>
<text x="218.6" y="133">J3</text>
<text x="249" y="135.6">100k</text>
<text x="274.4" y="133">-</text>
<text x="76.3" y="138.1">+</text>
<text x="78.3" y="143.2">TL074</text>
<text x="129.6" y="140.7">-</text>
<text x="158.7" y="140.7">R3</text>
<text x="171.1" y="141.8" transform="rotate(-90 171.1 141.8)">GND</text>
<text x="187.9" y="141.9">J2</text>
<text x="274.4" y="138.1">+</text>
<text x="276.5" y="143.2">TL074</text>
<text x="327.8" y="140.7">-</text>
<text x="356.8" y="140.7">R6</text>
<text x="369.3" y="141.8" transform="rotate(-90 369.3 141.8)">GND</text>
<text x="386.1" y="141.9">J4</text>
<text x="69.1" y="148.3">GND</text>
<text x="99.2" y="147">B100k</text>
<text x="101.6" y="144.5">RV1</text>
<text x="129.6" y="145.7">+</text>
<text x="158.8" y="145.7">1k</text>
<text x="187.9" y="145.7">OUT 1</text>
<text x="267.2" y="148.3">GND</text>
<text x="297.4" y="147">B100k</text>
<text x="299.7" y="144.5">RV2</text>
<text x="327.8" y="145.7">+</text>
<text x="356.9" y="145.7">1k</text>
<text x="386.1" y="145.7">OUT 2</text>
<text x="131.7" y="153.4">TL074</text>
<text x="132.6" y="150.8">U1B</text>
<text x="154.9" y="152.1">R16</text>
<text x="154.9" y="154.6">2.2k</text>
<text x="162.9" y="153.4">LED rot/gruen 3mm</text>
<text x="170.3" y="150.8">LED1</text>
<text x="329.8" y="153.4">TL074</text>
<text x="330.7" y="150.8">U1C</text>
<text x="353" y="152.1">R17</text>
<text x="353" y="154.6">2.2k</text>
<text x="361.1" y="153.4">LED rot/gruen 3mm</text>
<text x="368.4" y="150.8">LED2</text>
<text x="104.6" y="158.4">GND</text>
<text x="302.7" y="158.4">GND</text>
<text x="180.8" y="168.6">GND</text>
<text x="378.9" y="168.6">GND</text>
<text x="77.4" y="196.5">R8</text>
<text x="274.9" y="196.5">R11</text>
<text x="76.3" y="201.6">100k</text>
<text x="274.4" y="201.6">100k</text>
<text x="20.4" y="209.2">J5</text>
<text x="41.6" y="207.8" transform="rotate(-90 41.6 207.8)">GND</text>
<text x="52" y="206.7">R7</text>
<text x="76.3" y="209.2">-</text>
<text x="79.3" y="204.2">U2A</text>
<text x="218.6" y="209.2">J7</text>
<text x="239.7" y="207.8" transform="rotate(-90 239.7 207.8)">GND</text>
<text x="249.5" y="206.7">R10</text>
<text x="274.4" y="209.2">-</text>
<text x="277.4" y="204.2">U2D</text>
<text x="18.5" y="211.8">IN 3</text>
<text x="50.9" y="211.8">100k</text>
<text x="76.3" y="214.3">+</text>
<text x="216.6" y="211.8">IN 4</text>
<text x="249" y="211.8">100k</text>
<text x="274.4" y="214.3">+</text>
<text x="78.3" y="219.4">TL074</text>
<text x="101.6" y="220.7">RV3</text>
<text x="129.6" y="221.9">+</text>
<text x="129.6" y="216.9">-</text>
<text x="158.7" y="216.9">R9</text>
<text x="158.8" y="221.9">1k</text>
<text x="171.1" y="218" transform="rotate(-90 171.1 218)">GND</text>
<text x="187.9" y="218.1">J6</text>
<text x="187.9" y="221.9">OUT 3</text>
<text x="276.5" y="219.4">TL074</text>
<text x="299.7" y="220.7">RV4</text>
<text x="327.8" y="216.9">-</text>
<text x="327.8" y="221.9">+</text>
<text x="356.2" y="216.9">R12</text>
<text x="356.9" y="221.9">1k</text>
<text x="369.3" y="218" transform="rotate(-90 369.3 218)">GND</text>
<text x="386.1" y="218.1">J8</text>
<text x="386.1" y="221.9">OUT 4</text>
<text x="69.1" y="224.5">GND</text>
<text x="99.2" y="223.2">B100k</text>
<text x="132.6" y="227">U2B</text>
<text x="170.3" y="227">LED3</text>
<text x="267.2" y="224.5">GND</text>
<text x="297.4" y="223.2">B100k</text>
<text x="330.7" y="227">U2C</text>
<text x="368.4" y="227">LED4</text>
<text x="131.7" y="229.6">TL074</text>
<text x="154.9" y="228.3">R18</text>
<text x="154.9" y="230.8">2.2k</text>
<text x="162.9" y="229.6">LED rot/gruen 3mm</text>
<text x="329.8" y="229.6">TL074</text>
<text x="353" y="228.3">R19</text>
<text x="353" y="230.8">2.2k</text>
<text x="361.1" y="229.6">LED rot/gruen 3mm</text>
<text x="104.6" y="234.6">GND</text>
<text x="302.7" y="234.6">GND</text>
<text x="180.8" y="244.8">GND</text>
<text x="378.9" y="244.8">GND</text>
</g>
<g font-size="1.3" fill="#a90000">
<text x="228.5" y="34.4" transform="rotate(-90 228.5 34.4)">4</text>
<text x="261.5" y="34.4" transform="rotate(-90 261.5 34.4)">4</text>
<text x="228.5" y="46.4" transform="rotate(-90 228.5 46.4)">11</text>
<text x="261.5" y="46.4" transform="rotate(-90 261.5 46.4)">11</text>
<text x="29.1" y="53.2">1</text>
<text x="38" y="53.2">2</text>
<text x="158" y="50.7">3</text>
<text x="162.4" y="48.4" transform="rotate(-90 162.4 48.4)">7</text>
<text x="170.7" y="53.2">6</text>
<text x="29.1" y="55.7">3</text>
<text x="29.1" y="58.3">5</text>
<text x="38" y="55.7">4</text>
<text x="38" y="58.3">6</text>
<text x="158" y="55.7">2</text>
<text x="162.4" y="59.8" transform="rotate(-90 162.4 59.8)">4</text>
<text x="165" y="59.2" transform="rotate(-90 165 59.2)">1</text>
<text x="167.5" y="58.5" transform="rotate(-90 167.5 58.5)">5</text>
<text x="29.1" y="60.8">7</text>
<text x="29.1" y="63.4">9</text>
<text x="37.4" y="63.4">10</text>
<text x="38" y="60.8">8</text>
<text x="129.4" y="61.7" transform="rotate(-90 129.4 61.7)">2</text>
<text x="129.4" y="66.8" transform="rotate(-90 129.4 66.8)">3</text>
<text x="31" y="129.4">S</text>
<text x="31.1" y="131.9">T</text>
<text x="74.2" y="131.9">2</text>
<text x="229.1" y="129.4">S</text>
<text x="229.3" y="131.9">T</text>
<text x="271.7" y="131.9">13</text>
<text x="30.5" y="134.5">TN</text>
<text x="74.2" y="137">3</text>
<text x="86.9" y="134.5">1</text>
<text x="228.6" y="134.5">TN</text>
<text x="271.7" y="137">12</text>
<text x="284.4" y="134.5">14</text>
<text x="114.2" y="142.3" transform="rotate(-90 114.2 142.3)">1</text>
<text x="127.5" y="139.6">6</text>
<text x="140.2" y="142.1">7</text>
<text x="178.3" y="139.6">S</text>
<text x="178.5" y="142.1">T</text>
<text x="312.3" y="142.3" transform="rotate(-90 312.3 142.3)">1</text>
<text x="325.7" y="139.6">9</text>
<text x="338.4" y="142.1">8</text>
<text x="376.5" y="139.6">S</text>
<text x="376.6" y="142.1">T</text>
<text x="109.3" y="144.6">MP</text>
<text x="114.2" y="148.7" transform="rotate(-90 114.2 148.7)">3</text>
<text x="116.7" y="144.6">2</text>
<text x="127.5" y="144.6">5</text>
<text x="177.8" y="144.6">TN</text>
<text x="307.4" y="144.6">MP</text>
<text x="312.3" y="148.7" transform="rotate(-90 312.3 148.7)">3</text>
<text x="314.9" y="144.6">2</text>
<text x="325.1" y="144.6">10</text>
<text x="375.9" y="144.6">TN</text>
<text x="165.9" y="159.9">2</text>
<text x="177.7" y="159.9">1</text>
<text x="364" y="159.9">2</text>
<text x="375.8" y="159.9">1</text>
<text x="31" y="205.6">S</text>
<text x="31.1" y="208.1">T</text>
<text x="74.2" y="208.1">2</text>
<text x="229.1" y="205.6">S</text>
<text x="229.3" y="208.1">T</text>
<text x="271.7" y="208.1">13</text>
<text x="30.5" y="210.7">TN</text>
<text x="74.2" y="213.2">3</text>
<text x="86.9" y="210.7">1</text>
<text x="127.5" y="215.8">6</text>
<text x="178.3" y="215.8">S</text>
<text x="228.6" y="210.7">TN</text>
<text x="271.7" y="213.2">12</text>
<text x="284.4" y="210.7">14</text>
<text x="325.7" y="215.8">9</text>
<text x="376.5" y="215.8">S</text>
<text x="109.3" y="220.8">MP</text>
<text x="114.2" y="218.5" transform="rotate(-90 114.2 218.5)">1</text>
<text x="116.7" y="220.8">2</text>
<text x="127.5" y="220.8">5</text>
<text x="140.2" y="218.3">7</text>
<text x="177.8" y="220.8">TN</text>
<text x="178.5" y="218.3">T</text>
<text x="307.4" y="220.8">MP</text>
<text x="312.3" y="218.5" transform="rotate(-90 312.3 218.5)">1</text>
<text x="314.9" y="220.8">2</text>
<text x="325.1" y="220.8">10</text>
<text x="338.4" y="218.3">8</text>
<text x="375.9" y="220.8">TN</text>
<text x="376.6" y="218.3">T</text>
<text x="114.2" y="224.9" transform="rotate(-90 114.2 224.9)">3</text>
<text x="312.3" y="224.9" transform="rotate(-90 312.3 224.9)">3</text>
<text x="165.9" y="236.1">2</text>
<text x="177.7" y="236.1">1</text>
<text x="364" y="236.1">2</text>
<text x="375.8" y="236.1">1</text>
</g>
<g font-size="1.3" fill="#0f0f0f">
<text x="48.2" y="43.1">-12V_RAW</text>
<text x="144.8" y="50.7">VREF_Z</text>
<text x="185.4" y="53.2">VREF</text>
<text x="48.2" y="73.5">+12V_RAW</text>
<text x="151.1" y="76.1">REF_FB</text>
<text x="99" y="134.5">-IN1</text>
<text x="297.2" y="134.5">-IN2</text>
<text x="147.3" y="142.1">BUF1</text>
<text x="345.4" y="142.1">BUF2</text>
<text x="35.4" y="144.5" transform="rotate(-90 35.4 144.5)">VREF</text>
<text x="233.6" y="144.5" transform="rotate(-90 233.6 144.5)">VREF</text>
<text x="154.9" y="159.9">LEDV1</text>
<text x="353" y="159.9">LEDV2</text>
<text x="99" y="210.7">-IN3</text>
<text x="297.2" y="210.7">-IN4</text>
<text x="35.4" y="220.7" transform="rotate(-90 35.4 220.7)">VREF</text>
<text x="147.3" y="218.3">BUF3</text>
<text x="233.6" y="220.7" transform="rotate(-90 233.6 220.7)">VREF</text>
<text x="345.4" y="218.3">BUF4</text>
<text x="154.9" y="236.1">LEDV3</text>
<text x="353" y="236.1">LEDV4</text>
</g>
<g font-size="1.3" fill="#939391">
<text x="152.4" y="83.5">R15</text>
<text x="152.4" y="86.1">10k</text>
</g>
<g font-size=".5" fill="#006464">
<text x="165.5" y="55.7" transform="rotate(-90 165.5 55.7)">NULL</text>
<text x="168" y="54.4" transform="rotate(-90 168 54.4)">NULL</text>
</g>
<g font-size=".4" fill="#840000">
<text x="112.9" y="146.1" transform="rotate(-90 112.9 146.1)">Mounting</text>
<text x="311.1" y="146.1" transform="rotate(-90 311.1 146.1)">Mounting</text>
<text x="112.9" y="222.3" transform="rotate(-90 112.9 222.3)">Mounting</text>
<text x="311.1" y="222.3" transform="rotate(-90 311.1 222.3)">Mounting</text>
</g>
</svg>
